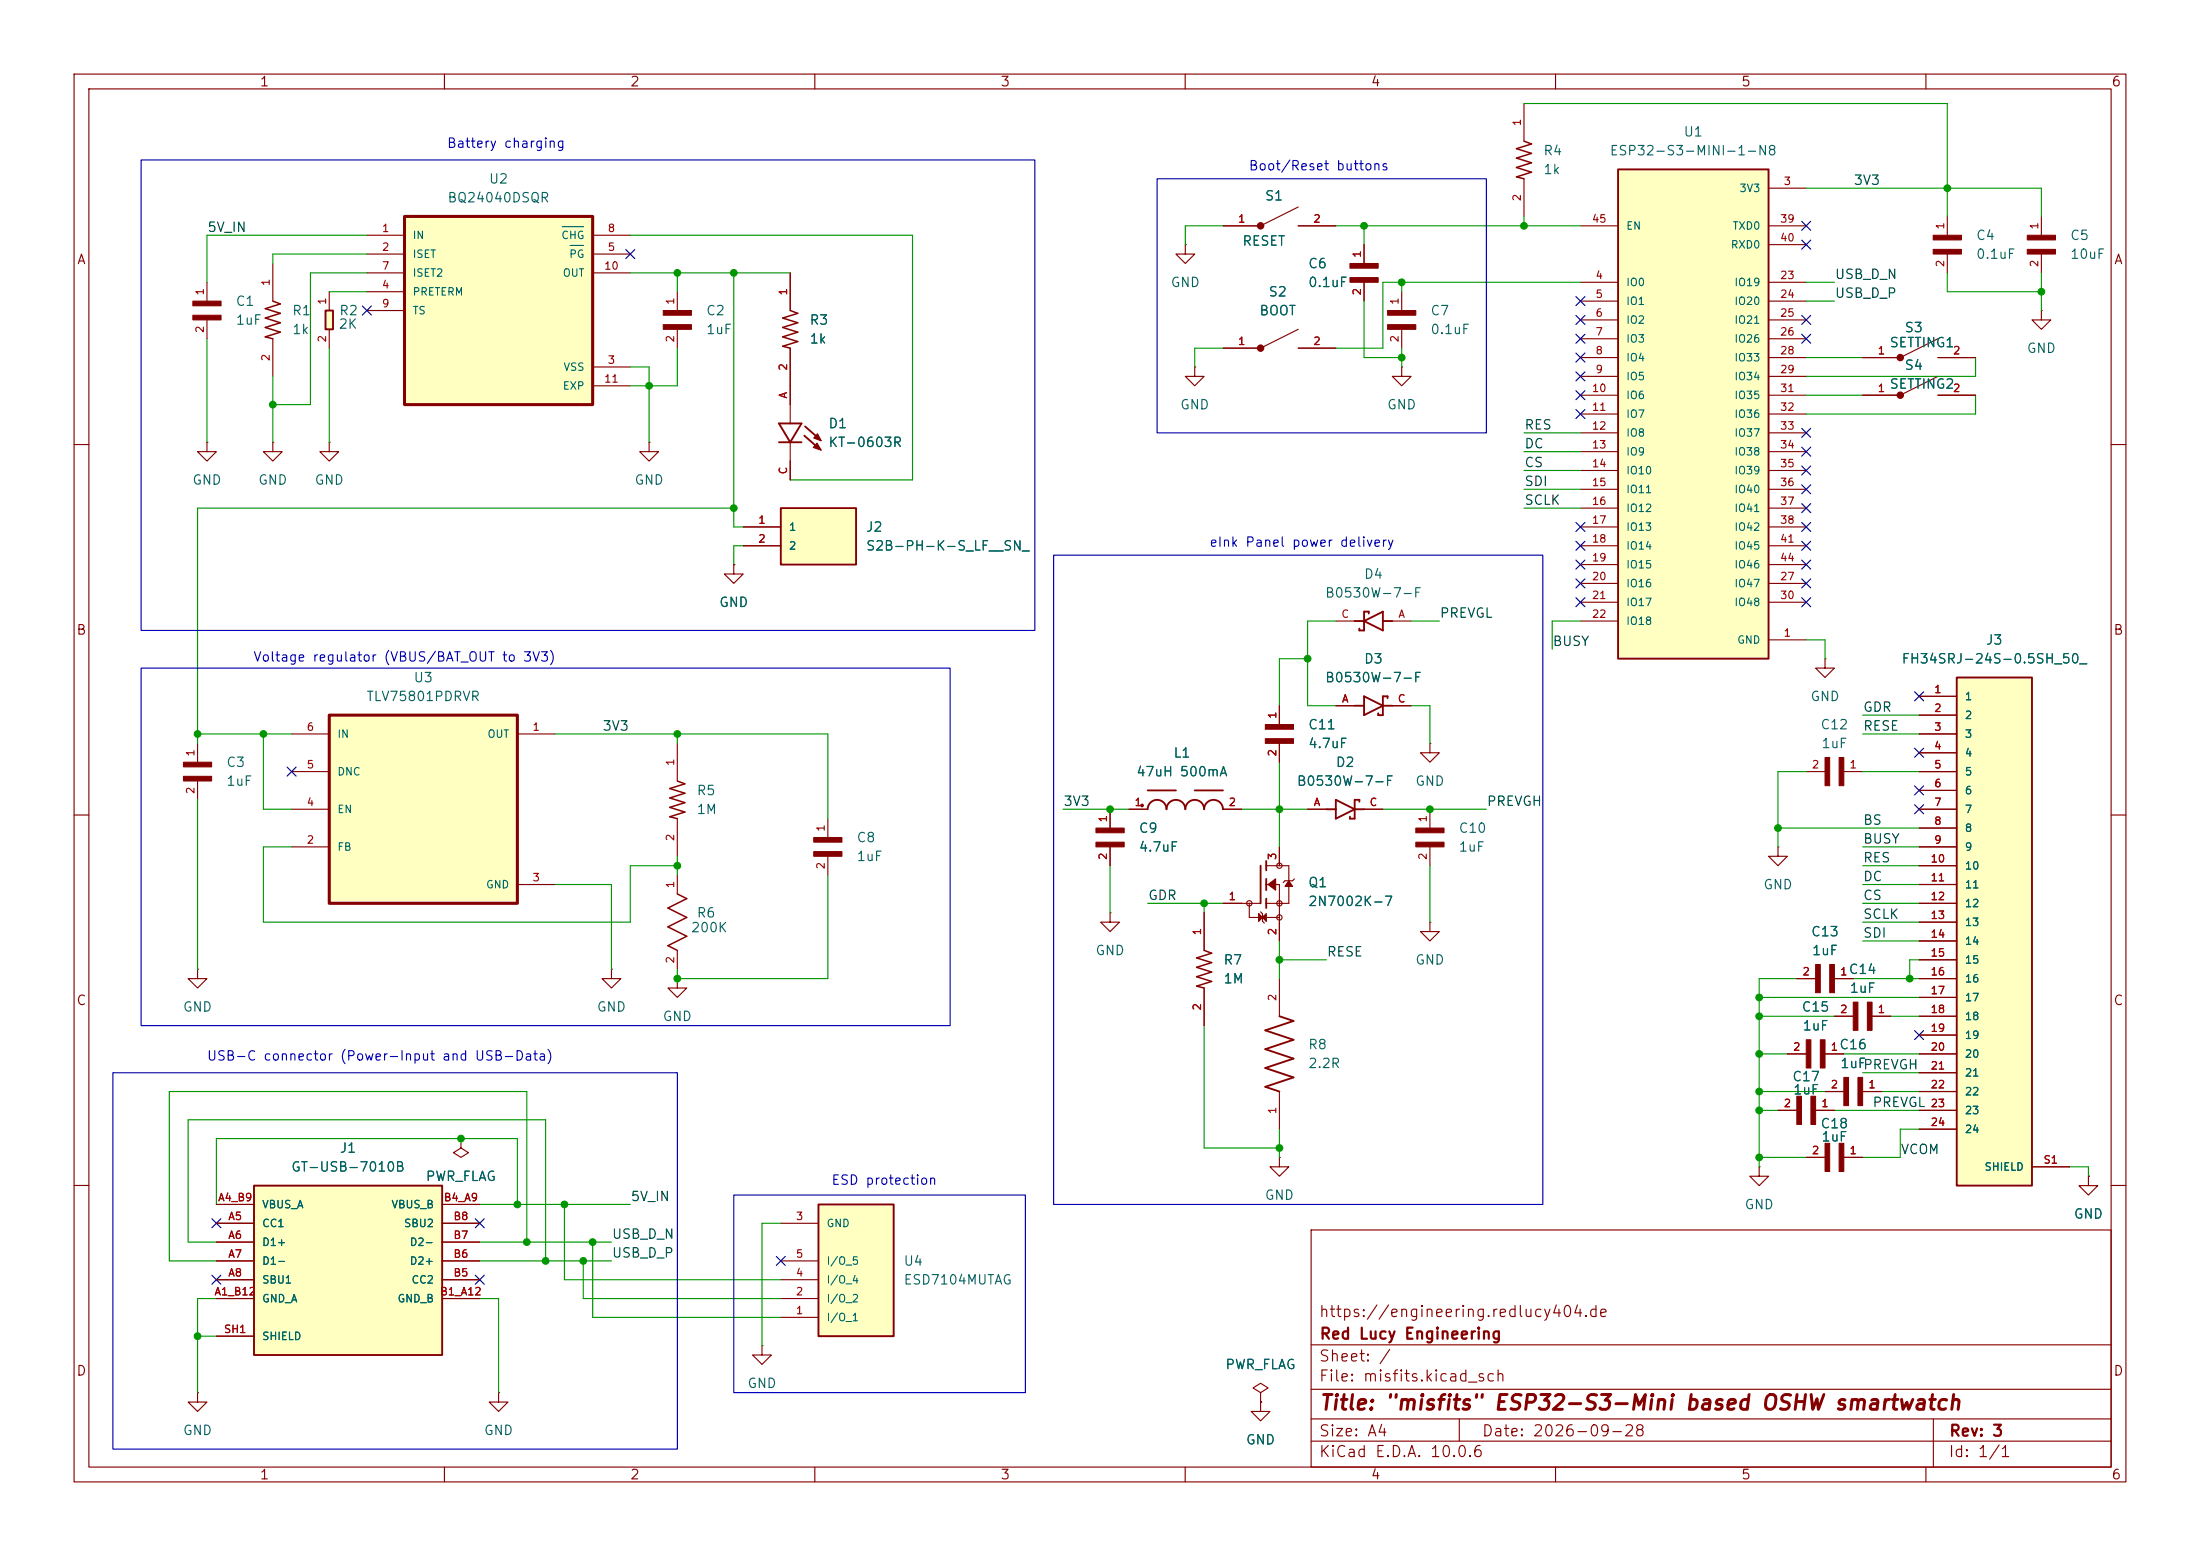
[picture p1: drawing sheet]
<svg xmlns="http://www.w3.org/2000/svg" width="297mm" height="210mm" viewBox="0 0 297 210" stroke-linecap="round" stroke-linejoin="round" font-family="sans-serif">
<g fill="none" stroke="#840000" stroke-width=".15">
<path d="M10 10h277v190h-277zM12 12h273v186h-273zM60 10v2M110 10v2M160 10v2M210 10v2M260 10v2M160 33v1.3h1.3l-1.3 1.3-1.3-1.3h1.3M160 33h.1M175.3 27.9l-5.1 2.6h-5.1M175.3 30.5h5M161.3 49.5v1.3h1.3l-1.3 1.3-1.3-1.3h1.3"/>
<path d="M161.3 49.5h.1M175.3 44.5l-5.1 2.5h-5.1M175.3 47h5M10 60h2M99.1 76.2v1.3h1.2l-1.2 1.2-1.3-1.2h1.3M99.1 76.2h.1M285 60h2M10 110h2M26.7 100.3v2.6M26.7 105.4v2.6M111.8 110.5v2.5M111.8 115.6v2.5"/>
<path d="M285 110h2M26.7 130.8v1.3h1.2l-1.2 1.3-1.3-1.3h1.3M26.7 130.8h.1M91.4 132.1v1.3h1.3l-1.3 1.2-1.2-1.2h1.2M91.4 132.1h.1M10 160h2M177 166h108v32h-108zM285 160h2M60 198v2M110 198v2M160 198v2M177 194.5h108"/>
<path d="M177 191.5h108M177 187.5h108M177 181.5h108M197 191.5v3M210 198v2M260 198v2M261 191.5v6.5"/>
</g>
<g fill="#840000" stroke="#840000" stroke-width=".14">
<path d="M109.9 113h3.8v.7h-3.8z"/>
<path d="M109.9 114.9h3.8v.7h-3.8z"/>
<path d="M24.8 102.9h3.8v.6h-3.8z"/>
<path d="M24.8 104.8h3.8v.6h-3.8z"/>
</g>
<g fill="none" stroke="#840000" stroke-width=".51">
<circle cx="170.2" cy="30.5" r=".25"/>
<circle cx="170.2" cy="47" r=".25"/>
</g>
<path d="M44.4 96.5h25.4v25.4h-25.4z" fill="#ffffc2"/>
<path d="M44.4 96.5h25.4v25.4h-25.4z" fill="none" stroke="#840000" stroke-width=".41"/>
<g fill="none" stroke="#840000" stroke-width=".15">
<path d="M189.2 39.4v2.5M189.2 44.5v2.5M39.4 99.1h5M69.8 99.1h5.1M39.4 114.3h5M39.4 109.2h5M39.4 104.1h5M69.8 119.4h5.1M91.4 100.3v5.1M91.4 110.5v5.1M91.4 118.1v2.6M82.5 130.8v1.3h1.3l-1.3 1.3-1.2-1.3h1.2"/>
<path d="M82.5 130.8h.1M91.4 128.3v2.5"/>
</g>
<path d="M91.4 105.4l1.1 .4-2.1 .6 2.1 .7-2.1 .6 2.1 .6-2.1 .7 2.1 .6-2.1 .6 1 .3M91.4 120.7l1.3 .6-2.5 1.3 2.5 1.2-2.5 1.3 2.5 1.3-2.5 1.2 1.2 .7" fill="none" stroke="#840000" stroke-width=".2"/>
<g fill="#840000" stroke="#840000" stroke-width=".14">
<path d="M187.3 41.9h3.8v.6h-3.8z"/>
<path d="M187.3 43.8h3.8v.6h-3.8z"/>
</g>
<path d="M218.4 22.9h20.4v66h-20.4z" fill="#ffffc2"/>
<path d="M218.4 22.9h20.4v66h-20.4z" fill="none" stroke="#840000" stroke-width=".25"/>
<g fill="none" stroke="#840000" stroke-width=".15">
<path d="M213.4 38.1h5M213.4 30.5h5M238.8 25.4h5M238.8 38.1h5M238.8 30.5h5M238.8 33h5M213.4 40.6h5M213.4 43.2h5M213.4 45.7h5M213.4 48.3h5M213.4 50.8h5M213.4 53.3h5"/>
<path d="M213.4 55.9h5M213.4 58.4h5M238.8 40.6h5M238.8 43.2h5M238.8 45.7h5M238.8 48.3h5M238.8 50.8h5M238.8 53.3h5M238.8 55.9h5M238.8 58.4h5M213.4 61h5M213.4 63.5h5"/>
<path d="M213.4 66h5M213.4 68.6h5M213.4 71.1h5M213.4 73.7h5M213.4 76.2h5M213.4 78.7h5M238.8 61h5M238.8 63.5h5M238.8 66h5M238.8 68.6h5M238.8 71.1h5M238.8 73.7h5"/>
<path d="M238.8 76.2h5M238.8 78.7h5M213.4 81.3h5M213.4 83.8h5M238.8 86.4h5M238.8 81.3h5M281.9 158.8v1.2h1.3l-1.3 1.3-1.2-1.3h1.2M281.9 158.8h.1"/>
</g>
<path d="M264.2 91.4h10.1v68.6h-10.1z" fill="#ffffc2"/>
<path d="M264.2 91.4h10.1v68.6h-10.1z" fill="none" stroke="#840000" stroke-width=".25"/>
<g fill="none" stroke="#840000" stroke-width=".15">
<path d="M259.1 94h5.1M259.1 96.5h5.1M259.1 99.1h5.1M243.8 104.1h2.6M248.9 104.1h2.6M259.1 101.6h5.1M259.1 104.1h5.1M259.1 106.7h5.1M259.1 109.2h5.1M259.1 111.8h5.1M259.1 114.3h5.1M259.1 116.8h5.1"/>
<path d="M259.1 119.4h5.1M259.1 121.9h5.1M259.1 124.5h5.1M259.1 127h5.1M259.1 129.5h5.1M259.1 132.1h5.1M259.1 134.6h5.1M259.1 137.2h5.1M259.1 139.7h5.1M62.2 153.7v1.2l1 .7-1 .6-1-.6 1-.7M62.2 153.7h.1M259.1 142.2h5.1"/>
<path d="M259.1 144.8h5.1M259.1 147.3h5.1M259.1 149.9h5.1M259.1 152.4h5.1M274.3 157.5h5.1M26.7 188v1.2h1.2l-1.2 1.3-1.3-1.3h1.3M26.7 188h.1M67.3 188v1.2h1.3l-1.3 1.3-1.3-1.3h1.3M67.3 188h.1"/>
</g>
<g fill="#840000" stroke="#840000" stroke-width=".14">
<path d="M248.3 102.2h.6v3.8h-.6z"/>
<path d="M246.4 102.2h.6v3.8h-.6z"/>
</g>
<path d="M34.3 160h25.4v22.9h-25.4z" fill="#ffffc2"/>
<path d="M182.9 95.3h1.2M184.1 94l2.6 1.3-2.6 1.2zM186.7 95.3h1.3M187.3 94.2v-.2h-.6v2.5h-.6v-.2M179.1 109.2h1.2M180.3 108l2.6 1.2-2.6 1.3zM182.9 109.2h1.2M183.5 108.2v-.2h-.6v2.5h-.7v-.3M34.3 160h25.4v22.9h-25.4z" fill="none" stroke="#840000" stroke-width=".25"/>
<g fill="none" stroke="#840000" stroke-width=".15">
<path d="M205.7 14v5.1M27.9 38.1v2.5M205.7 24.1v5.1M262.9 29.2v2.6M262.9 34.3v2.5M275.6 29.2v2.6M275.6 34.3v2.5M27.9 43.2v2.5M261.6 45.7l-5.1 2.6h-5M261.6 48.3h5.1M261.6 50.8l-5.1 2.5h-5M261.6 53.3h5.1"/>
<path d="M275.6 41.9v1.3h1.3l-1.3 1.3-1.3-1.3h1.3M275.6 41.9h.1M180.3 95.3h2.6M188 95.3h2.5M176.5 109.2h2.6M184.1 109.2h2.6M193 100.3v1.3h1.3l-1.3 1.3-1.2-1.3h1.2M193 100.3h.1M193 109.2v2.6M193 114.3v2.5M240 114.3v1.3h1.3l-1.3 1.2-1.2-1.2h1.2M240 114.3h.1"/>
<path d="M193 124.5v1.2h1.3l-1.3 1.3-1.2-1.3h1.2M193 124.5h.1M240 149.9h2.6M241.3 142.2h2.5M243.8 156.2h2.6M245.1 149.9h2.5M246.4 147.3h2.5M246.4 142.2h2.5M248.9 156.2h2.6M251.5 147.3h2.5M29.2 175.3h5.1M29.2 162.6h5.1"/>
<path d="M29.2 165.1h5.1M29.2 167.6h5.1M29.2 170.2h5.1M29.2 172.7h5.1M59.7 175.3h5.1M59.7 162.6h5.1M59.7 165.1h5.1M59.7 167.6h5.1M59.7 170.2h5.1M59.7 172.7h5.1M29.2 180.3h5.1M102.9 181.6v1.3h1.2l-1.2 1.3-1.3-1.3h1.3"/>
<path d="M102.9 181.6h.1M170.2 188l1-.7-1-.6-1 .6 1 .7v1.2M170.2 189.2h.1M170.2 189.2v1.3h1.2l-1.2 1.3-1.3-1.3h1.3"/>
</g>
<g fill="#840000" stroke="#840000" stroke-width=".14">
<path d="M250.8 145.4h.7v3.8h-.7z"/>
<path d="M248.9 145.4h.7v3.8h-.7z"/>
<path d="M273.7 31.8h3.8v.6h-3.8z"/>
<path d="M273.7 33.7h3.8v.6h-3.8z"/>
<path d="M261 31.8h3.8v.6h-3.8z"/>
<path d="M261 33.7h3.8v.6h-3.8z"/>
<path d="M191.1 111.8h3.8v.6h-3.8z"/>
<path d="M191.1 113.7h3.8v.6h-3.8z"/>
<path d="M26 40.6h3.8v.7h-3.8z"/>
<path d="M26 42.5h3.8v.7h-3.8z"/>
<path d="M248.3 154.3h.6v3.8h-.6z"/>
<path d="M246.4 154.3h.6v3.8h-.6z"/>
<path d="M245.7 140.3h.7v3.8h-.7z"/>
<path d="M243.8 140.3h.7v3.8h-.7z"/>
<path d="M244.5 148h.6v3.8h-.6z"/>
<path d="M242.6 148h.6v3.8h-.6z"/>
</g>
<path d="M205.7 19.1l1.1 .3-2.1 .7 2.1 .6-2.1 .6 2.1 .7-2.1 .6 2.1 .6-2.1 .7 1 .2" fill="none" stroke="#840000" stroke-width=".2"/>
<g fill="none" stroke="#840000" stroke-width=".51">
<circle cx="256.5" cy="53.3" r=".25"/>
<circle cx="256.5" cy="48.3" r=".25"/>
</g>
<path d="M110.5 162.6h10.1v17.7h-10.1z" fill="#ffffc2"/>
<path d="M110.5 162.6h10.1v17.7h-10.1z" fill="none" stroke="#840000" stroke-width=".25"/>
<g fill="none" stroke="#840000" stroke-width=".15">
<path d="M184.1 33v2.6M184.1 38.1v2.5M87.6 59.7v1.3h1.3l-1.3 1.2-1.2-1.2h1.2M87.6 59.7h.1M189.2 49.5v1.3h1.3l-1.3 1.3-1.2-1.3h1.2M189.2 49.5h.1M149.9 109.2v2.6M149.9 114.3v2.5M247.6 137.2h2.6M252.7 137.2h2.6M237.5 157.5v1.3h1.3l-1.3 1.2-1.3-1.2h1.3M237.5 157.5h.1"/>
<path d="M105.4 177.8h5.1M105.4 175.3h5.1M105.4 165.1h5.1M105.4 172.7h5.1M105.4 170.2h5.1"/>
</g>
<g fill="#840000" stroke="#840000" stroke-width=".14">
<path d="M182.2 35.6h3.9v.6h-3.9z"/>
<path d="M182.2 37.5h3.9v.6h-3.9z"/>
<path d="M148 111.8h3.8v.6h-3.8z"/>
<path d="M148 113.7h3.8v.6h-3.8z"/>
<path d="M252.1 135.3h.6v3.8h-.6z"/>
<path d="M250.2 135.3h.6v3.8h-.6z"/>
</g>
<path d="M105.4 68.6h10.2v7.6h-10.2z" fill="#ffffc2"/>
<path d="M105.4 68.6h10.2v7.6h-10.2z" fill="none" stroke="#840000" stroke-width=".25"/>
<path d="M100.3 71.1h5.1M100.3 73.7h5.1" fill="none" stroke="#840000" stroke-width=".15"/>
<path d="M43.9 41.9h1.1v2.6h-1.1z" fill="#ffffc2"/>
<path d="M43.9 41.9h1.1v2.6h-1.1zM105.2 57.2h3l-1.5 2.5zM105.2 59.7h3M108.6 58.8l2 1.8M108.7 57.6l2 1.7" fill="none" stroke="#840000" stroke-width=".25"/>
<g fill="none" stroke="#840000" stroke-width=".15">
<path d="M36.8 35.6v5M44.4 39.4v2.5M106.7 36.8v5.1M36.8 45.7v5.1M44.4 44.5v2.5M106.7 47v10.2M106.7 59.7v5.1M162.6 123.2v5.1M162.6 133.4v5M242.6 132.1h2.5M247.6 132.1h2.6M172.7 156.2v1.3h1.3l-1.3 1.3-1.3-1.3h1.3"/>
<path d="M172.7 156.2h.1"/>
</g>
<g fill="#840000" stroke="#840000" stroke-width=".15">
<path d="M110.4 58.5l.5 1-1-.4z"/>
<path d="M110.3 59.8l.6 1-1.1-.4z"/>
</g>
<g fill="#840000" stroke="#840000" stroke-width=".14">
<path d="M247 130.2h.6v3.8h-.6z"/>
<path d="M245.1 130.2h.6v3.8h-.6z"/>
</g>
<path d="M36.8 40.6l1 .4-2 .7 2 .6-2 .6 2 .7-2 .6 2 .6-2 .7 1 .2M106.7 41.9l1 .4-2 .6 2 .7-2 .6 2 .6-2 .7 2 .6-2 .6 1 .3M162.6 128.3l1 .4-2.1 .6 2.1 .6-2.1 .7 2.1 .6-2.1 .6 2.1 .7-2.1 .6 1.1 .3" fill="none" stroke="#840000" stroke-width=".2"/>
<path d="M54.6 29.2h25.4v25.4h-25.4z" fill="#ffffc2"/>
<path d="M54.6 29.2h25.4v25.4h-25.4z" fill="none" stroke="#840000" stroke-width=".41"/>
<g fill="none" stroke="#840000" stroke-width=".15">
<path d="M49.5 31.8h5.1M49.5 34.3h5.1M49.5 39.4h5.1M49.5 36.8h5.1M80 31.8h5.1M80 34.3h5.1M80 36.8h5.1M91.4 39.4v2.5M106.7 36.8v5.1M165.1 30.5h5.1M175.3 30.5h5M184.1 33v2.6"/>
<path d="M184.1 38.1v2.5M27.9 59.7v1.3h1.3l-1.3 1.2-1.2-1.2h1.2M27.9 59.7h.1M36.8 59.7v1.3h1.3l-1.3 1.2-1.2-1.2h1.2M36.8 59.7h.1M44.4 59.7v1.3h1.3l-1.3 1.2-1.2-1.2h1.2M44.4 59.7h.1M49.5 41.9h5.1M80 49.5h5.1M80 52.1h5.1M91.4 44.5v2.5M106.7 47v7.6"/>
<path d="M165.1 47h5.1M175.3 47h5M251.5 48.3h5M251.5 53.3h5M261.6 48.3h5.1M261.6 53.3h5.1M99.1 76.2h.1M100.3 71.1h5.1M100.3 73.7h5.1M106.7 62.2v2.6M172.7 95.3v2.5M180.3 83.8h2.6"/>
<path d="M180.3 95.3h2.6M188 83.8h2.5M188 95.3h2.5M246.4 88.9v1.3h1.2l-1.2 1.2-1.3-1.2h1.3M246.4 88.9h.1M259.1 94h5.1M259.1 96.5h5.1M259.1 99.1h5.1M149.9 109.2v2.6M149.9 114.3v2.5M152.4 109.2h2.5M165.1 109.2h2.5"/>
<path d="M170.9 116.8h3.1v5.1h-3.1M170.9 119.4h1.8v7.6M172.7 100.3v2.6M172.7 114.3v2.5M174.8 118.6l-.3 .3h-1l-.3 .2M176.5 109.2h2.6M184.1 109.2h2.6M259.1 116.8h5.1M259.1 119.4h5.1M259.1 109.2h5.1M259.1 101.6h5.1M259.1 104.1h5.1"/>
<path d="M259.1 106.7h5.1M259.1 111.8h5.1M259.1 114.3h5.1M149.9 123.2v1.3h1.2l-1.2 1.2-1.3-1.2h1.3M149.9 123.2h.1M162.6 123.2v5.1M162.6 133.4v5M165.1 121.9h5.1M168.7 121.9v1.9h4M169.9 123.3v1M169.9 123.3l.3 .5M169.9 124.3l1-1v1"/>
<path d="M169.9 123.3l1 1M170.2 123.8l-.3 .3 .5-.3M170.2 123.8l-.3 .5M170.2 123.1l.2 .2v1l.3 .3M170.7 123.6l.2 .5-1-.5 .3 .2M170.7 123.6h.2l-.2 .2M170.7 123.6v.2M170.7 123.8l.2 .5M172.7 132.1v5.1M242.6 132.1h2.5M247.6 132.1h2.6M247.6 137.2h2.6"/>
<path d="M252.7 137.2h2.6M259.1 121.9h5.1M259.1 132.1h5.1M259.1 137.2h5.1M259.1 124.5h5.1M259.1 127h5.1M259.1 129.5h5.1M259.1 134.6h5.1M259.1 139.7h5.1M62.2 153.7h.1M172.7 147.3v5.1M240 149.9h2.6"/>
<path d="M241.3 142.2h2.5M243.8 156.2h2.6M245.1 149.9h2.5M246.4 142.2h2.5M246.4 147.3h2.5M248.9 156.2h2.6M251.5 147.3h2.5M259.1 142.2h5.1M259.1 144.8h5.1M259.1 147.3h5.1M259.1 149.9h5.1M259.1 152.4h5.1"/>
<path d="M274.3 157.5h5.1M281.9 158.8h.1M29.2 175.3h5.1M29.2 162.6h5.1M29.2 165.1h5.1M29.2 167.6h5.1M29.2 170.2h5.1M29.2 172.7h5.1M59.7 175.3h5.1M59.7 162.6h5.1M59.7 165.1h5.1M59.7 167.6h5.1"/>
<path d="M59.7 170.2h5.1M59.7 172.7h5.1M29.2 180.3h5.1M170.2 189.2h.1"/>
<circle cx="172.7" cy="116.8" r=".36"/>
<circle cx="168.7" cy="121.9" r=".36"/>
<circle cx="172.7" cy="121.9" r=".36"/>
<circle cx="172.7" cy="123.8" r=".36"/>
</g>
<path d="M75.9 30.6h2.9M77 33.1h1.8" fill="none" stroke="#006464" stroke-width=".15"/>
<g fill="none" stroke="#840000" stroke-width=".25">
<path d="M182.9 83.8h1.2M184.1 83.8l2.6-1.2v2.5zM184.8 82.8v-.2h-.7v2.5h-.6v-.3M186.7 83.8h1.3M154.9 109.2a1.27 1.27 0 0 1 1.3-1.2 1.27 1.27 0 0 1 1.3 1.2 1.27 1.27 0 0 1 1.2-1.2 1.27 1.27 0 0 1 1.3 1.2 1.27 1.27 0 0 1 1.3-1.2 1.27 1.27 0 0 1 1.3 1.2 1.27 1.27 0 0 1 1.2-1.2 1.27 1.27 0 0 1 1.3 1.2M154.9 106.7h3.8M161.3 106.7h3.8M170.2 116.8v5.1M170.9 116.2v1.3M170.9 118.6v1.5M170.9 121.3v1.3M172.7 137.2l1.9 .6-3.8 1.3 3.8 1.2-3.8 1.3 3.8 1.3-3.8 1.2 3.8 1.3-3.8 1.3 1.9 .6"/>
<circle cx="154.2" cy="108.7" r=".13"/>
</g>
<g fill="#840000" stroke="#840000" stroke-width=".15">
<path d="M171.2 119.4l1-.8v1.5z"/>
<path d="M174 118.9l.5 .7h-1z"/>
</g>
<g fill="#840000" stroke="#840000" stroke-width=".14">
<path d="M89.5 41.9h3.8v.6h-3.8z"/>
<path d="M89.5 43.8h3.8v.6h-3.8z"/>
<path d="M170.8 97.8h3.8v.6h-3.8z"/>
<path d="M170.8 99.7h3.8v.6h-3.8z"/>
</g>
<g fill="none" stroke="#009600" stroke-width=".15">
<path d="M205.7 14h57.2v15.2M44.4 39.4h5.1M49.5 36.8h-7.6v17.8h-5.1M49.5 34.3h-12.7v1.3M49.5 31.8h-21.6v6.3M85.1 36.8h21.6M85.1 31.8h38.1v33h-16.5M91.4 36.8v2.6M99.1 36.8v34.3h1.2M165.1 30.5h-5.1v2.5M180.3 30.5h33.1M184.1 30.5v2.5"/>
<path d="M189.2 38.1v1.3M205.7 29.2v1.3M213.4 38.1h-26.7v8.9h-6.4M243.8 25.4h31.8v3.8M243.8 38.1h3.8M262.9 36.8v2.6h12.7M275.6 36.8v5.1M27.9 45.7v14M36.8 50.8v8.9M44.4 47v12.7M85.1 49.5h2.5v10.2M91.4 47v5.1h-6.3"/>
<path d="M165.1 47h-3.8v2.5M184.1 40.6v7.7h5.1M189.2 47v2.5M205.7 58.4h7.7M243.8 48.3h7.7M243.8 40.6h3.8M243.8 53.3h7.7M266.7 48.3v2.5h-22.9M266.7 53.3v2.6h-22.9M99.1 68.6h-72.4v31.7M100.3 73.7h-1.2v2.5M205.7 68.6h7.7"/>
<path d="M205.7 66h7.7M205.7 61h7.7M205.7 63.5h7.7M26.7 99.1h12.7M35.6 99.1v10.1h3.8M74.9 99.1h36.9v11.4M91.4 99.1v1.2M176.5 88.9h-3.8v6.4M180.3 83.8h-3.8v11.5h3.8M190.5 95.3h2.5v5M190.5 83.8h3.8M213.4 83.8h-3.9v3.8"/>
<path d="M243.8 86.4h2.6v2.5M251.5 99.1h7.6M251.5 96.5h7.6M26.7 108v22.8M39.4 114.3h-3.8v10.2h49.5v-7.7h6.3M74.9 119.4h7.6v11.4M91.4 115.6v2.5M111.8 118.1v14h-20.4v-1.3M143.5 109.2h8.9M149.9 116.8v6.4M167.6 109.2h8.9M172.7 102.9v11.4"/>
<path d="M186.7 109.2h14M193 116.8v7.7M240 111.8h19.1M243.8 104.1h-3.8v10.2M251.5 114.3h7.6M251.5 116.8h7.6M251.5 119.4h7.6M251.5 104.1h7.6M154.9 121.9h10.2M162.6 138.4v16.5h10.1M162.6 121.9v1.3M172.7 127v5.1"/>
<path d="M172.7 129.5h6.4M237.5 137.2h10.1M237.5 134.6h21.6M242.6 132.1h-5.1v25.4M250.2 132.1h8.9M251.5 124.5h7.6M251.5 121.9h7.6M251.5 127h7.6M255.3 137.2h3.8M259.1 129.5h-1.3v2.6M172.7 152.4v3.8M237.5 147.3h8.9"/>
<path d="M237.5 142.2h3.8M237.5 149.9h2.5M237.5 156.2h6.3M247.6 149.9h11.5M248.9 142.2h10.2M251.5 144.8h7.6M254 147.3h5.1M259.1 152.4h-2.6v3.8h-5M279.4 157.5h2.5v1.3M29.2 167.6h-3.8v-16.5h48.3v19.1M29.2 175.3h-2.5v12.7M29.2 162.6v-8.9h40.6v8.9"/>
<path d="M64.8 170.2h17.7M64.8 162.6h20.3M64.8 167.6h17.7M64.8 175.3h2.5v12.7M71.1 167.6v-20.3h-48.2v22.9h6.3M76.2 162.6v10.1h29.2M78.7 170.2v5.1h26.7M80 167.6v10.2h25.4M105.4 165.1h-2.5v16.5M26.7 180.3h2.5"/>
</g>
<g fill="none" stroke="#000084" stroke-width=".15">
<path d="M84.5 33.7l1.2 1.2M85.7 33.7l-1.2 1.2M243.2 29.9l1.2 1.2M243.2 32.4l1.2 1.2M244.4 29.9l-1.2 1.2M244.4 32.4l-1.2 1.2M48.9 41.3l1.2 1.2M50.1 41.3l-1.2 1.2M212.8 40l1.2 1.2M212.8 47.7l1.2 1.2M212.8 45.1l1.2 1.2M212.8 42.6l1.2 1.2"/>
<path d="M212.8 55.3l1.2 1.2M212.8 50.2l1.2 1.2M212.8 52.7l1.2 1.2M214 40l-1.2 1.2M214 47.7l-1.2 1.2M214 45.1l-1.2 1.2M214 42.6l-1.2 1.2M214 55.3l-1.2 1.2M214 50.2l-1.2 1.2M214 52.7l-1.2 1.2M243.2 42.6l1.2 1.2M243.2 45.1l1.2 1.2"/>
<path d="M243.2 57.8l1.2 1.2M244.4 45.1l-1.2 1.2M244.4 42.6l-1.2 1.2M244.4 57.8l-1.2 1.2M212.8 75.6l1.2 1.2M212.8 78.1l1.2 1.2M212.8 73.1l1.2 1.2M212.8 70.5l1.2 1.2M214 75.6l-1.2 1.2M214 73.1l-1.2 1.2M214 78.1l-1.2 1.2M214 70.5l-1.2 1.2"/>
<path d="M243.2 75.6l1.2 1.2M243.2 78.1l1.2 1.2M243.2 70.5l1.2 1.2M243.2 73.1l1.2 1.2M243.2 60.4l1.2 1.2M243.2 68l1.2 1.2M243.2 65.4l1.2 1.2M243.2 62.9l1.2 1.2M244.4 75.6l-1.2 1.2M244.4 78.1l-1.2 1.2M244.4 70.5l-1.2 1.2M244.4 73.1l-1.2 1.2"/>
<path d="M244.4 60.4l-1.2 1.2M244.4 68l-1.2 1.2M244.4 65.4l-1.2 1.2M244.4 62.9l-1.2 1.2M212.8 80.7l1.2 1.2M214 80.7l-1.2 1.2M243.2 80.7l1.2 1.2M244.4 80.7l-1.2 1.2M258.5 93.4l1.2 1.2M259.7 93.4l-1.2 1.2M38.8 103.5l1.2 1.2M40 103.5l-1.2 1.2"/>
<path d="M258.5 106.1l1.2 1.2M258.5 108.6l1.2 1.2M258.5 101l1.2 1.2M259.7 106.1l-1.2 1.2M259.7 108.6l-1.2 1.2M259.7 101l-1.2 1.2M258.5 139.1l1.2 1.2M259.7 139.1l-1.2 1.2M28.6 172.1l1.2 1.2M28.6 164.5l1.2 1.2M29.8 172.1l-1.2 1.2M29.8 164.5l-1.2 1.2"/>
<path d="M64.2 172.1l1.2 1.2M64.2 164.5l1.2 1.2M65.4 172.1l-1.2 1.2M65.4 164.5l-1.2 1.2M104.8 169.6l1.2 1.2M106 169.6l-1.2 1.2"/>
</g>
<path d="M19 21.6h120.7v63.5h-120.7zM156.2 24.1h44.5v34.3h-44.5zM142.2 74.9h66.1v87.7h-66.1zM19 90.2h109.3v48.2h-109.3zM15.2 144.8h76.2v50.8h-76.2zM99.1 161.3h39.3v26.7h-39.3z" fill="none" stroke="#0000c2" stroke-width=".15"/>
<g fill="#009600" stroke="#009600" stroke-width=".14">
<circle cx="172.7" cy="154.9" r=".46"/>
<circle cx="149.9" cy="109.2" r=".46"/>
<circle cx="162.6" cy="121.9" r=".46"/>
<circle cx="172.7" cy="129.5" r=".46"/>
<circle cx="172.7" cy="109.2" r=".46"/>
<circle cx="257.8" cy="132.1" r=".46"/>
<circle cx="184.1" cy="30.5" r=".46"/>
<circle cx="189.2" cy="38.1" r=".46"/>
<circle cx="205.7" cy="30.5" r=".46"/>
<circle cx="189.2" cy="48.3" r=".46"/>
<circle cx="237.5" cy="156.2" r=".46"/>
<circle cx="237.5" cy="147.3" r=".46"/>
<circle cx="237.5" cy="149.9" r=".46"/>
<circle cx="237.5" cy="142.2" r=".46"/>
<circle cx="240" cy="111.8" r=".46"/>
<circle cx="237.5" cy="134.6" r=".46"/>
<circle cx="193" cy="109.2" r=".46"/>
<circle cx="237.5" cy="137.2" r=".46"/>
<circle cx="176.5" cy="88.9" r=".46"/>
<circle cx="275.6" cy="39.4" r=".46"/>
<circle cx="262.9" cy="25.4" r=".46"/>
<circle cx="80" cy="167.6" r=".46"/>
<circle cx="76.2" cy="162.6" r=".46"/>
<circle cx="73.7" cy="170.2" r=".46"/>
<circle cx="78.7" cy="170.2" r=".46"/>
<circle cx="91.4" cy="36.8" r=".46"/>
<circle cx="87.6" cy="52.1" r=".46"/>
<circle cx="99.1" cy="68.6" r=".46"/>
<circle cx="99.1" cy="36.8" r=".46"/>
<circle cx="91.4" cy="99.1" r=".46"/>
<circle cx="91.4" cy="116.8" r=".46"/>
<circle cx="91.4" cy="132.1" r=".46"/>
<circle cx="35.6" cy="99.1" r=".46"/>
<circle cx="26.7" cy="99.1" r=".46"/>
<circle cx="69.8" cy="162.6" r=".46"/>
<circle cx="62.2" cy="153.7" r=".46"/>
<circle cx="71.1" cy="167.6" r=".46"/>
<circle cx="26.7" cy="180.3" r=".46"/>
<circle cx="36.8" cy="54.6" r=".46"/>
</g>
<text font-size="2" fill="#840000" x="178" y="190.8">Title: &quot;misfits&quot; ESP32-S3-Mini based OSHW smartwatch</text>
<g font-size="1.5" fill="#840000">
<text x="178" y="178.1">https://engineering.redlucy404.de</text>
<text x="178" y="184.1">Sheet: /</text>
<text x="178" y="181.1">Red Lucy Engineering</text>
<text x="178" y="186.8">File: misfits.kicad_sch</text>
<text x="178" y="197">KiCad E.D.A. 10.0.6</text>
<text x="178" y="194.2">Size: A4</text>
<text x="200" y="194.2">Date: 2026-09-28</text>
<text x="263" y="197">Id: 1/1</text>
<text x="263" y="194.2">Rev: 3</text>
</g>
<g font-size="1.3" fill="#840000">
<text x="35" y="12">1</text>
<text x="85" y="12">2</text>
<text x="135" y="12">3</text>
<text x="185" y="12">4</text>
<text x="235" y="12">5</text>
<text x="285" y="12">6</text>
<text x="10.3" y="36">A</text>
<text x="285.3" y="36">A</text>
<text x="10.2" y="86">B</text>
<text x="285.2" y="86">B</text>
<text x="10.2" y="136">C</text>
<text x="285.2" y="136">C</text>
<text x="10.2" y="186">D</text>
<text x="285.2" y="186">D</text>
<text x="35" y="200">1</text>
<text x="85" y="200">2</text>
<text x="135" y="200">3</text>
<text x="185" y="200">4</text>
<text x="235" y="200">5</text>
<text x="285" y="200">6</text>
</g>
<g font-size="1.3" fill="#0000c2">
<text x="60.2" y="20.3">Battery charging</text>
<text x="168.5" y="23.3">Boot/Reset buttons</text>
<text x="163.2" y="74.1">eInk Panel power delivery</text>
<text x="34.1" y="89.6">Voltage regulator (VBUS/BAT_OUT to 3V3)</text>
<text x="27.8" y="143.5">USB-C connector (Power-Input and USB-Data)</text>
<text x="112.1" y="160.2">ESD protection</text>
</g>
<g font-size="1.3" fill="#006464">
<text x="208.3" y="21.3">R4</text>
<text x="208.3" y="23.8">1k</text>
<text x="217.2" y="21.3">ESP32-S3-MINI-1-N8</text>
<text x="227.2" y="18.7">U1</text>
<text x="60.3" y="27.6">BQ24040DSQR</text>
<text x="65.9" y="25.1">U2</text>
<text x="170.7" y="27.4">S1</text>
<text x="167.6" y="33.5">RESET</text>
<text x="266.7" y="32.7">C4</text>
<text x="266.7" y="35.3">0.1uF</text>
<text x="279.4" y="32.7">C5</text>
<text x="279.4" y="35.3">10uF</text>
<text x="31.7" y="41.6">C1</text>
<text x="158" y="39.1">GND</text>
<text x="171.2" y="40.3">S2</text>
<text x="176.5" y="36.5">C6</text>
<text x="176.5" y="39.1">0.1uF</text>
<text x="31.7" y="44.1">1uF</text>
<text x="39.4" y="42.9">R1</text>
<text x="39.4" y="45.4">1k</text>
<text x="45.6" y="44.7">2K</text>
<text x="45.7" y="42.9">R2</text>
<text x="95.2" y="42.9">C2</text>
<text x="95.2" y="45.4">1uF</text>
<text x="109.2" y="44.1">R3</text>
<text x="109.2" y="46.7">1k</text>
<text x="169.9" y="42.9">BOOT</text>
<text x="193" y="42.9">C7</text>
<text x="193" y="45.4">0.1uF</text>
<text x="255" y="47.2">SETTING1</text>
<text x="257" y="45.2">S3</text>
<text x="273.5" y="48">GND</text>
<text x="255" y="52.8">SETTING2</text>
<text x="257" y="50.2">S4</text>
<text x="111.7" y="58.1">D1</text>
<text x="159.2" y="55.6">GND</text>
<text x="187.2" y="55.6">GND</text>
<text x="25.9" y="65.7">GND</text>
<text x="34.8" y="65.7">GND</text>
<text x="42.4" y="65.7">GND</text>
<text x="85.6" y="65.7">GND</text>
<text x="111.7" y="60.7">KT-0603R</text>
<text x="116.8" y="72.1">J2</text>
<text x="116.8" y="74.6">S2B-PH-K-S_LF__SN_</text>
<text x="97" y="82.2">GND</text>
<text x="178.8" y="81">B0530W-7-F</text>
<text x="184.1" y="78.4">D4</text>
<text x="184.1" y="89.9">D3</text>
<text x="256.6" y="89.9">FH34SRJ-24S-0.5SH_50_</text>
<text x="268" y="87.3">J3</text>
<text x="49.4" y="94.9">TLV75801PDRVR</text>
<text x="55.8" y="92.4">U3</text>
<text x="178.8" y="92.4">B0530W-7-F</text>
<text x="244.3" y="94.9">GND</text>
<text x="176.5" y="98.8">C11</text>
<text x="176.5" y="101.3">4.7uF</text>
<text x="245.7" y="98.8">C12</text>
<text x="245.8" y="101.3">1uF</text>
<text x="30.5" y="103.8">C3</text>
<text x="30.5" y="106.4">1uF</text>
<text x="94" y="107.6">R5</text>
<text x="153.3" y="105.1">47uH 500mA</text>
<text x="158.3" y="102.6">L1</text>
<text x="175" y="106.4">B0530W-7-F</text>
<text x="180.2" y="103.8">D2</text>
<text x="191" y="106.4">GND</text>
<text x="94" y="110.2">1M</text>
<text x="115.6" y="114">C8</text>
<text x="153.7" y="112.7">C9</text>
<text x="196.8" y="112.7">C10</text>
<text x="115.6" y="116.5">1uF</text>
<text x="153.7" y="115.3">4.7uF</text>
<text x="196.8" y="115.3">1uF</text>
<text x="94" y="124.2">R6</text>
<text x="176.5" y="120.1">Q1</text>
<text x="176.5" y="122.6">2N7002K-7</text>
<text x="238" y="120.3">GND</text>
<text x="93.2" y="126.1">200K</text>
<text x="147.8" y="129.2">GND</text>
<text x="165.1" y="130.5">R7</text>
<text x="191" y="130.5">GND</text>
<text x="244.4" y="126.7">C13</text>
<text x="244.5" y="129.2">1uF</text>
<text x="249.5" y="131.8">C14</text>
<text x="24.6" y="136.9">GND</text>
<text x="80.5" y="136.9">GND</text>
<text x="165.1" y="133">1M</text>
<text x="243.1" y="136.9">C15</text>
<text x="249.6" y="134.3">1uF</text>
<text x="89.4" y="138.1">GND</text>
<text x="176.5" y="141.9">R8</text>
<text x="243.3" y="139.4">1uF</text>
<text x="248.2" y="141.9">C16</text>
<text x="176.5" y="144.5">2.2R</text>
<text x="241.9" y="146.3">C17</text>
<text x="242" y="148">1uF</text>
<text x="248.3" y="144.5">1uFPREVGH</text>
<text x="248.3" y="144.5">1uF</text>
<text x="45.8" y="155.9">J1</text>
<text x="245.7" y="152.6">C18</text>
<text x="245.8" y="154.4">1uF</text>
<text x="39.2" y="158.4">GT-USB-7010B</text>
<text x="57.4" y="159.7">PWR_FLAG</text>
<text x="170.7" y="162.3">GND</text>
<text x="235.4" y="163.5">GND</text>
<text x="279.9" y="164.8">GND</text>
<text x="121.9" y="171.1">U4</text>
<text x="121.9" y="173.7">ESD7104MUTAG</text>
<text x="165.3" y="185.1">PWR_FLAG</text>
<text x="100.8" y="187.7">GND</text>
<text x="24.6" y="194">GND</text>
<text x="65.2" y="194">GND</text>
<text x="168.1" y="195.3">GND</text>
</g>
<g font-size="1.3" fill="#0f0f0f">
<text x="250.2" y="25.3">3V3</text>
<text x="27.9" y="31.6">5V_IN</text>
<text x="247.6" y="38">USB_D_N</text>
<text x="247.6" y="40.5">USB_D_P</text>
<text x="205.7" y="58.3">RES</text>
<text x="205.7" y="65.9">SDI</text>
<text x="205.7" y="60.8">DC</text>
<text x="205.7" y="63.4">CS</text>
<text x="205.7" y="68.5">SCLK</text>
<text x="194.3" y="83.7">PREVGL</text>
<text x="209.5" y="87.5">BUSY</text>
<text x="81.3" y="98.9">3V3</text>
<text x="251.4" y="96.4">GDR</text>
<text x="251.4" y="98.9">RESE</text>
<text x="143.5" y="109.1">3V3</text>
<text x="200.6" y="109.1">PREVGH</text>
<text x="251.4" y="111.6">BS</text>
<text x="251.4" y="116.7">RES</text>
<text x="251.4" y="114.2">BUSY</text>
<text x="251.4" y="119.3">DC</text>
<text x="154.9" y="121.8">GDR</text>
<text x="251.4" y="121.8">CS</text>
<text x="251.4" y="124.3">SCLK</text>
<text x="179" y="129.4">RESE</text>
<text x="251.4" y="126.9">SDI</text>
<text x="252.7" y="149.7">PREVGL</text>
<text x="256.5" y="156.1">VCOM</text>
<text x="82.5" y="167.5">USB_D_N</text>
<text x="85.1" y="162.4">5V_IN</text>
<text x="82.5" y="170.1">USB_D_P</text>
</g>
<g font-size="1" fill="#a90000">
<text x="205.6" y="17.1" transform="rotate(-90 205.6 17.1)">1</text>
<text x="205.6" y="27.3" transform="rotate(-90 205.6 27.3)">2</text>
<text x="240.7" y="25.2">3</text>
<text x="51.5" y="31.6">1</text>
<text x="51.5" y="34.1">2</text>
<text x="82" y="34.1">5</text>
<text x="82" y="31.6">8</text>
<text x="167.1" y="30.3">1</text>
<text x="177.2" y="30.3">2</text>
<text x="184" y="34.9" transform="rotate(-90 184 34.9)">1</text>
<text x="214.8" y="30.3">45</text>
<text x="240.2" y="30.3">39</text>
<text x="240.2" y="32.8">40</text>
<text x="262.7" y="31.1" transform="rotate(-90 262.7 31.1)">1</text>
<text x="275.4" y="31.1" transform="rotate(-90 275.4 31.1)">1</text>
<text x="27.8" y="40" transform="rotate(-90 27.8 40)">1</text>
<text x="36.6" y="38.7" transform="rotate(-90 36.6 38.7)">1</text>
<text x="44.3" y="41.2" transform="rotate(-90 44.3 41.2)">1</text>
<text x="51.5" y="39.2">4</text>
<text x="51.5" y="36.6">7</text>
<text x="51.5" y="41.7">9</text>
<text x="81.5" y="36.6">10</text>
<text x="91.3" y="41.2" transform="rotate(-90 91.3 41.2)">1</text>
<text x="106.5" y="40" transform="rotate(-90 106.5 40)">1</text>
<text x="184" y="40" transform="rotate(-90 184 40)">2</text>
<text x="189" y="41.2" transform="rotate(-90 189 41.2)">1</text>
<text x="215.3" y="37.9">4</text>
<text x="215.3" y="40.5">5</text>
<text x="240.2" y="37.9">23</text>
<text x="240.2" y="40.5">24</text>
<text x="262.7" y="36.1" transform="rotate(-90 262.7 36.1)">2</text>
<text x="275.4" y="36.1" transform="rotate(-90 275.4 36.1)">2</text>
<text x="27.8" y="45" transform="rotate(-90 27.8 45)">2</text>
<text x="44.3" y="46.3" transform="rotate(-90 44.3 46.3)">2</text>
<text x="91.3" y="46.3" transform="rotate(-90 91.3 46.3)">2</text>
<text x="167.1" y="46.8">1</text>
<text x="177.2" y="46.8">2</text>
<text x="189" y="46.3" transform="rotate(-90 189 46.3)">2</text>
<text x="215.3" y="43">6</text>
<text x="215.3" y="45.5">7</text>
<text x="240.2" y="43">25</text>
<text x="240.2" y="45.5">26</text>
<text x="36.6" y="48.8" transform="rotate(-90 36.6 48.8)">2</text>
<text x="81.5" y="51.9">11</text>
<text x="82" y="49.3">3</text>
<text x="106.5" y="53.9" transform="rotate(-90 106.5 53.9)">A</text>
<text x="106.5" y="50.1" transform="rotate(-90 106.5 50.1)">2</text>
<text x="214.8" y="53.2">10</text>
<text x="215.3" y="48.1">8</text>
<text x="215.3" y="50.6">9</text>
<text x="240.2" y="48.1">28</text>
<text x="240.2" y="50.6">29</text>
<text x="240.2" y="53.2">31</text>
<text x="253.4" y="48.1">1</text>
<text x="253.4" y="53.2">1</text>
<text x="263.6" y="48.1">2</text>
<text x="263.6" y="53.2">2</text>
<text x="214.8" y="55.7">11</text>
<text x="214.8" y="58.2">12</text>
<text x="240.2" y="55.7">32</text>
<text x="240.2" y="58.2">33</text>
<text x="106.5" y="64.1" transform="rotate(-90 106.5 64.1)">C</text>
<text x="214.8" y="60.8">13</text>
<text x="214.8" y="63.3">14</text>
<text x="214.8" y="65.9">15</text>
<text x="240.2" y="60.8">34</text>
<text x="240.2" y="63.3">35</text>
<text x="240.2" y="65.9">36</text>
<text x="102.3" y="70.9">1</text>
<text x="214.8" y="68.4">16</text>
<text x="214.8" y="70.9">17</text>
<text x="240.2" y="68.4">37</text>
<text x="240.2" y="70.9">38</text>
<text x="102.3" y="73.5">2</text>
<text x="214.8" y="73.5">18</text>
<text x="214.8" y="76">19</text>
<text x="240.2" y="73.5">41</text>
<text x="240.2" y="76">44</text>
<text x="181" y="83.6">C</text>
<text x="188.7" y="83.6">A</text>
<text x="214.8" y="78.6">20</text>
<text x="214.8" y="81.1">21</text>
<text x="214.8" y="83.6">22</text>
<text x="240.2" y="78.6">27</text>
<text x="240.2" y="81.1">30</text>
<text x="240.7" y="86.2">1</text>
<text x="181.1" y="95.1">A</text>
<text x="188.6" y="95.1">C</text>
<text x="261" y="93.8">1</text>
<text x="41.3" y="98.9">6</text>
<text x="71.8" y="98.9">1</text>
<text x="172.5" y="97.1" transform="rotate(-90 172.5 97.1)">1</text>
<text x="261" y="96.3">2</text>
<text x="261" y="98.9">3</text>
<text x="261" y="101.4">4</text>
<text x="26.5" y="107.3" transform="rotate(-90 26.5 107.3)">2</text>
<text x="26.5" y="102.2" transform="rotate(-90 26.5 102.2)">1</text>
<text x="41.3" y="104">5</text>
<text x="91.3" y="103.5" transform="rotate(-90 91.3 103.5)">1</text>
<text x="172.5" y="102.2" transform="rotate(-90 172.5 102.2)">2</text>
<text x="244.5" y="104">2</text>
<text x="249.6" y="104">1</text>
<text x="261" y="104">5</text>
<text x="261" y="106.5">6</text>
<text x="41.3" y="109">4</text>
<text x="91.3" y="113.6" transform="rotate(-90 91.3 113.6)">2</text>
<text x="111.6" y="112.3" transform="rotate(-90 111.6 112.3)">1</text>
<text x="149.7" y="111.1" transform="rotate(-90 149.7 111.1)">1</text>
<text x="153.1" y="109">1</text>
<text x="165.8" y="109">2</text>
<text x="177.3" y="109">A</text>
<text x="184.8" y="109">C</text>
<text x="192.9" y="111.1" transform="rotate(-90 192.9 111.1)">1</text>
<text x="261" y="109">7</text>
<text x="261" y="111.6">8</text>
<text x="41.3" y="114.1">2</text>
<text x="71.8" y="119.2">3</text>
<text x="91.3" y="120" transform="rotate(-90 91.3 120)">1</text>
<text x="111.6" y="117.4" transform="rotate(-90 111.6 117.4)">2</text>
<text x="149.7" y="116.2" transform="rotate(-90 149.7 116.2)">2</text>
<text x="172.5" y="116.2" transform="rotate(-90 172.5 116.2)">3</text>
<text x="192.9" y="116.2" transform="rotate(-90 192.9 116.2)">2</text>
<text x="260.6" y="116.7">10</text>
<text x="260.6" y="119.2">11</text>
<text x="261" y="114.1">9</text>
<text x="165.8" y="121.7">1</text>
<text x="260.6" y="121.7">12</text>
<text x="260.6" y="124.3">13</text>
<text x="91.3" y="130.1" transform="rotate(-90 91.3 130.1)">2</text>
<text x="162.4" y="126.3" transform="rotate(-90 162.4 126.3)">1</text>
<text x="172.5" y="126.3" transform="rotate(-90 172.5 126.3)">2</text>
<text x="243.3" y="131.9">2</text>
<text x="248.3" y="131.9">1</text>
<text x="260.6" y="126.8">14</text>
<text x="260.6" y="129.4">15</text>
<text x="260.6" y="131.9">16</text>
<text x="162.4" y="136.5" transform="rotate(-90 162.4 136.5)">2</text>
<text x="172.5" y="135.2" transform="rotate(-90 172.5 135.2)">2</text>
<text x="248.3" y="137">2</text>
<text x="253.4" y="137">1</text>
<text x="260.6" y="134.4">17</text>
<text x="260.6" y="137">18</text>
<text x="242" y="142.1">2</text>
<text x="247.1" y="142.1">1</text>
<text x="260.6" y="139.5">19</text>
<text x="260.6" y="142.1">20</text>
<text x="240.7" y="149.7">2</text>
<text x="245.8" y="149.7">1</text>
<text x="247.1" y="147.1">2</text>
<text x="252.1" y="147.1">1</text>
<text x="260.6" y="144.6">21</text>
<text x="260.6" y="147.1">22</text>
<text x="260.6" y="149.7">23</text>
<text x="172.5" y="150.4" transform="rotate(-90 172.5 150.4)">1</text>
<text x="260.6" y="152.2">24</text>
<text x="244.5" y="156">2</text>
<text x="249.6" y="156">1</text>
<text x="275.8" y="157.3">S1</text>
<text x="29.4" y="162.4">A4_B9</text>
<text x="30.7" y="164.9">A5</text>
<text x="30.7" y="167.5">A6</text>
<text x="59.8" y="162.4">B4_A9</text>
<text x="61.1" y="167.5">B7</text>
<text x="61.1" y="164.9">B8</text>
<text x="107.4" y="164.9">3</text>
<text x="30.7" y="170">A7</text>
<text x="30.7" y="172.5">A8</text>
<text x="61.1" y="172.5">B5</text>
<text x="61.1" y="170">B6</text>
<text x="107.4" y="172.5">4</text>
<text x="107.4" y="170">5</text>
<text x="28.9" y="175.1">A1_B12</text>
<text x="59.3" y="175.1">B1_A12</text>
<text x="107.4" y="177.6">1</text>
<text x="107.4" y="175.1">2</text>
<text x="30.1" y="180.2">SH1</text>
</g>
<g font-size="1" fill="#006464">
<text x="234.7" y="26.2">3V3</text>
<text x="55.6" y="32.5">IN</text>
<text x="55.6" y="35.1">ISET</text>
<text x="75.7" y="32.5">CHG</text>
<text x="76.8" y="35.1">PG</text>
<text x="219.5" y="31.2">EN</text>
<text x="233.6" y="33.8">RXD0</text>
<text x="233.8" y="31.2">TXD0</text>
<text x="55.6" y="40.1">PRETERM</text>
<text x="55.6" y="37.6">ISET2</text>
<text x="75.9" y="37.6">OUT</text>
<text x="219.5" y="38.9">IO0</text>
<text x="219.5" y="41.4">IO1</text>
<text x="234.1" y="38.9">IO19</text>
<text x="234.1" y="41.4">IO20</text>
<text x="55.6" y="42.7">TS</text>
<text x="219.5" y="43.9">IO2</text>
<text x="219.5" y="46.5">IO3</text>
<text x="234.1" y="43.9">IO21</text>
<text x="234.1" y="46.5">IO26</text>
<text x="75.9" y="52.8">EXP</text>
<text x="76" y="50.3">VSS</text>
<text x="219.5" y="49">IO4</text>
<text x="219.5" y="51.6">IO5</text>
<text x="234.1" y="49">IO33</text>
<text x="234.1" y="51.6">IO34</text>
<text x="219.5" y="54.1">IO6</text>
<text x="219.5" y="56.6">IO7</text>
<text x="219.5" y="59.2">IO8</text>
<text x="234.1" y="54.1">IO35</text>
<text x="234.1" y="56.6">IO36</text>
<text x="234.1" y="59.2">IO37</text>
<text x="219.5" y="61.7">IO9</text>
<text x="219.5" y="64.3">IO10</text>
<text x="234.1" y="61.7">IO38</text>
<text x="234.1" y="64.3">IO39</text>
<text x="106.4" y="71.9">1</text>
<text x="219.5" y="66.8">IO11</text>
<text x="219.5" y="69.3">IO12</text>
<text x="219.5" y="71.9">IO13</text>
<text x="234.1" y="66.8">IO40</text>
<text x="234.1" y="69.3">IO41</text>
<text x="234.1" y="71.9">IO42</text>
<text x="106.4" y="74.4">2</text>
<text x="219.5" y="74.4">IO14</text>
<text x="219.5" y="77">IO15</text>
<text x="234.1" y="74.4">IO45</text>
<text x="234.1" y="77">IO46</text>
<text x="219.5" y="79.5">IO16</text>
<text x="219.5" y="82">IO17</text>
<text x="234.1" y="79.5">IO47</text>
<text x="234.1" y="82">IO48</text>
<text x="219.5" y="84.6">IO18</text>
<text x="234.4" y="87.1">GND</text>
<text x="265.2" y="94.7">1</text>
<text x="45.5" y="99.8">IN</text>
<text x="65.7" y="99.8">OUT</text>
<text x="265.2" y="97.3">2</text>
<text x="265.2" y="99.8">3</text>
<text x="45.5" y="104.9">DNC</text>
<text x="265.2" y="102.4">4</text>
<text x="265.2" y="104.9">5</text>
<text x="265.2" y="107.4">6</text>
<text x="45.5" y="110">EN</text>
<text x="265.2" y="110">7</text>
<text x="265.2" y="112.5">8</text>
<text x="45.5" y="115.1">FB</text>
<text x="265.2" y="115.1">9</text>
<text x="265.2" y="117.6">10</text>
<text x="65.5" y="120.1">GND</text>
<text x="265.2" y="120.1">11</text>
<text x="265.2" y="122.7">12</text>
<text x="265.2" y="125.2">13</text>
<text x="265.2" y="127.8">14</text>
<text x="265.2" y="130.3">15</text>
<text x="265.2" y="132.8">16</text>
<text x="265.2" y="135.4">17</text>
<text x="265.2" y="137.9">18</text>
<text x="265.2" y="140.5">19</text>
<text x="265.2" y="143">20</text>
<text x="265.2" y="145.5">21</text>
<text x="265.2" y="148.1">22</text>
<text x="265.2" y="150.6">23</text>
<text x="265.2" y="153.2">24</text>
<text x="267.8" y="158.2">SHIELD</text>
<text x="35.3" y="163.3">VBUS_A</text>
<text x="35.3" y="165.9">CC1</text>
<text x="52.8" y="163.3">VBUS_B</text>
<text x="54.5" y="165.9">SBU2</text>
<text x="111.5" y="165.9">GND</text>
<text x="35.3" y="168.4">D1+</text>
<text x="35.3" y="170.9">D1-</text>
<text x="35.3" y="173.5">SBU1</text>
<text x="55.2" y="170.9">D2+</text>
<text x="55.2" y="168.4">D2-</text>
<text x="55.5" y="173.5">CC2</text>
<text x="111.5" y="173.5">I/O_4</text>
<text x="111.5" y="170.9">I/O_5</text>
<text x="35.3" y="176">GND_A</text>
<text x="53.6" y="176">GND_B</text>
<text x="111.5" y="178.6">I/O_1</text>
<text x="111.5" y="176">I/O_2</text>
<text x="35.3" y="181.1">SHIELD</text>
</g>
</svg>
